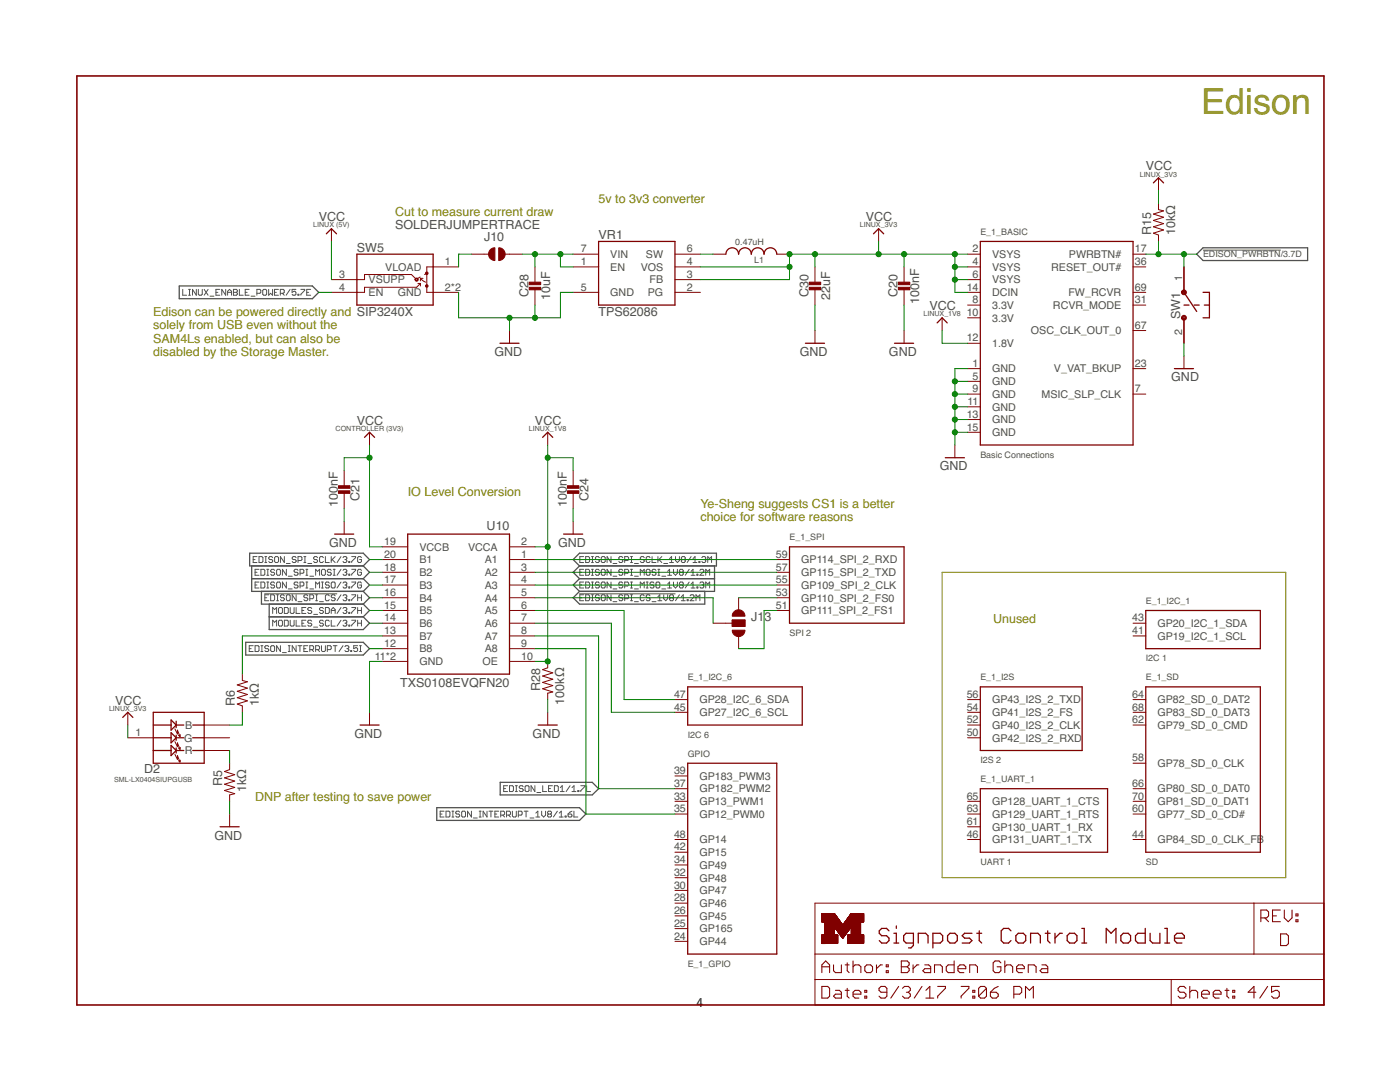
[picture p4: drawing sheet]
<svg xmlns="http://www.w3.org/2000/svg" width="279mm" height="216mm" viewBox="0 0 279 216" stroke-linecap="round" stroke-linejoin="round" font-family="sans-serif">
<path d="M188 114.2h68.6v60.9h-68.6z" fill="none" stroke="#808000" stroke-width=".2"/>
<g fill="none" stroke="#505050" stroke-width=".25">
<path d="M35.8 57.1h26.5l1.3 1.2-1.3 1.3h-26.5zM238.8 50.7l1.3-1.3h20.9v2.6h-20.9zM49.8 110.4h22.7l1.2 1.3-1.2 1.2h-22.7zM50.2 115.5h22.3M50.2 112.9v5.1h22.3M52.2 118v2.5h20.3M72.5 112.9l1.2 1.3-1.2 1.3M72.5 118l1.2 1.3-1.2 1.2M72.5 115.5l1.2 1.2-1.2 1.3M114.4 111.7l1.3-1.3h27.3v2.5h-27.3zM115.7 115.5l-1.3 1.2 1.3 1.3M115.7 115.5h26.9"/>
<path d="M115.7 112.9l-1.3 1.3 1.3 1.3M115.7 118l-1.3 1.3 1.3 1.2h25v-2.5M142.6 112.9v5.1h-26.9M49 128.2h23.5l1.2 1.2-1.2 1.3h-23.5zM53.7 123.1h18.8M53.7 120.5v5.1h18.8l1.2-1.2-1.2-1.3M72.5 120.5l1.2 1.3-1.2 1.3M99.8 156.1h18.4l1.3 1.3-1.3 1.2h-18.4zM87.2 161.2h28.5l1.2 1.2-1.2 1.3h-28.5z"/>
</g>
<g fill="none" stroke="#505050" stroke-width=".2">
<path d="M36.5 57.7v1.2h.7M37.6 58.9h.4M37.6 57.7h.4M37.8 57.7v1.2M39.2 57.7v1.2l-.8-1.2v1.2M39.6 57.7v1l.2 .2h.4l.2-.2v-1M40.7 57.7l.8 1.2M41.5 57.7l-.8 1.2M41.9 59.1h.8M43.1 58.3h.4M43.9 57.7h-.8v1.2h.8M45 57.7v1.2l-.7-1.2v1.2"/>
<path d="M45.4 58.3h.8M45.4 58.9v-.8l.4-.4 .4 .4v.8M46.6 57.7h.6l.2 .2-.2 .4 .2 .4-.2 .2h-.6zM46.6 58.3h.6M47.8 57.7v1.2h.7M48.9 58.3h.4M49.7 57.7h-.8v1.2h.8M50.1 59.1h.8M51.3 58.5h.6l.1-.2v-.4l-.1-.2h-.6v1.2M52.4 57.9l.2-.2h.4l.2 .2v.8l-.2 .2h-.4l-.2-.2zM53.6 57.7v1.2l.4-.4 .4 .4v-1.2M54.8 58.3h.4"/>
<path d="M55.6 57.7h-.8v1.2h.8M55.9 58.5h.6l.2-.2v-.4l-.2-.2h-.6v1.2M56.3 58.5l.4 .4M57.9 57.7l-.8 1.2M59.1 57.7h-.8v.6l.4-.2 .4 .2v.4l-.2 .2h-.4l-.2-.2M59.5 58.7h.1v.2h-.1zM60 57.7h.8v.2l-.8 .8v.2M61.2 58.3h.4M62 57.7h-.8v1.2h.8M240.1 49.9h15.5M50.5 111.7h.4M50.9 116.7h.4"/>
<path d="M50.9 114.2h.4M51.3 111.1h-.8v1.1h.8M51.7 116.1h-.8v1.2h.8M51.7 113.6h-.8v1.2h.8M51.7 111.1h.6l.2 .2v.7l-.2 .2h-.6zM52.1 116.1h.6l.2 .3v.7l-.2 .2h-.6zM52.1 113.6h.6l.2 .2v.8l-.2 .2h-.6zM52.8 118.5h14.4M52.9 111.1h.3M52.9 112.2h.3M52.9 119.3h.3M53 111.1v1.1"/>
<path d="M53.2 116.1h.4M53.2 117.3h.4M53.2 113.6h.4M53.2 114.8h.4M53.4 113.6v1.2M53.4 116.1v1.2M53.6 118.7h-.7v1.2h.7M54 118.7h.6l.2 .2v.8l-.2 .2h-.6zM54.4 111.3l-.2-.2h-.4l-.2 .4 .2 .2h.4l.2 .3-.2 .2h-.4l-.2-.2M54.8 113.8l-.2-.2h-.4l-.2 .2 .2 .4h.4l.2 .2-.2 .4h-.4l-.2-.2M54.8 116.4l-.2-.3h-.4l-.2 .3 .2 .3h.4l.2 .2-.2 .4h-.4l-.2-.2M55 111.1h.4l.2 .2v.7l-.2 .2h-.4l-.2-.2v-.7z"/>
<path d="M55.2 118.7h.4M55.2 119.9h.4M55.4 116.1h.4l.2 .3v.7l-.2 .2h-.4l-.2-.2v-.7zM55.4 113.6h.4l.2 .2v.8l-.2 .2h-.4l-.2-.2v-.8zM55.4 118.7v1.2M56.7 111.1v1.1l-.7-1.1v1.1M56.7 118.9l-.1-.2h-.4l-.2 .2 .2 .4h.4l.1 .2-.1 .4h-.4l-.2-.2M57.1 112.4h.8M57.1 113.6v1.2l-.7-1.2v1.2M57.1 116.1v1.2l-.7-1.2v1.2M57.3 118.7h.4l.2 .2v.8l-.2 .2h-.4l-.2-.2v-.8zM57.5 117.5h.8"/>
<path d="M57.5 115h.8M59.1 111.3l-.2-.2h-.4l-.2 .4 .2 .2h.4l.2 .3-.2 .2h-.4l-.2-.2M59.1 118.7v1.2l-.8-1.2v1.2M59.5 111.8h.6l.2-.1v-.4l-.2-.2h-.6v1.1M59.5 113.8l-.2-.2h-.4l-.2 .2 .2 .4h.4l.2 .2-.2 .4h-.4l-.2-.2M59.5 116.4l-.2-.3h-.4l-.2 .3 .2 .3h.4l.2 .2-.2 .4h-.4l-.2-.2M59.9 116.9h.6l.1-.2v-.3l-.1-.3h-.6v1.2M59.9 114.4h.6l.1-.2v-.4l-.1-.2h-.6v1.2M60.6 111.1h.4M60.6 112.2h.4M60.9 111.1v1.1M61 116.1h.4"/>
<path d="M61 117.3h.4M61 113.6h.4M61 114.8h.4M61.2 113.6v1.2M61.2 116.1v1.2M61.4 112.4h.8M61.4 118.9l-.2-.2h-.3l-.3 .2 .3 .4h.3l.2 .2-.2 .4h-.3l-.3-.2M61.8 117.5h.8M61.8 115h.8M61.8 119.5h.6l.2-.2v-.4l-.2-.2h-.6v1.2M63 118.7h.4M63 119.9h.4"/>
<path d="M63 114.8v-1.2l.4 .4 .4-.4v1.2M63 117.3v-1.2l.4 .4 .4-.4v1.2M63.2 118.7v1.2M63.4 111.3l-.2-.2h-.4l-.2 .2 .2 .4h.4l.2 .1-.2 .4h-.4l-.2-.2M64.2 116.1h.3M64.2 117.3h.3M64.3 113.6h.4l.2 .2v.8l-.2 .2h-.4l-.1-.2v-.8zM64.3 116.1v1.2M64.5 111.3l-.2-.2h-.3l-.2 .2v.7l.2 .2h.3l.2-.2M64.9 111.1v1.1h.8M65.7 116.4l-.2-.3h-.4l-.2 .4 .2 .2h.4l.2 .4-.2 .2h-.4l-.2-.2M65.7 118.9l-.2-.2h-.4l-.2 .2v.8l.2 .2h.4l.2-.2"/>
<path d="M66.1 113.8l-.2-.2h-.4l-.2 .4 .2 .2h.4l.2 .4-.2 .2h-.4l-.2-.2M66.1 111.1v1.1M66.3 116.1h.4l.2 .3v.7l-.2 .2h-.4l-.2-.2v-.7zM66.3 111.7l.6 .5M66.5 113.6h.4M66.5 114.8h.4M66.7 113.6v1.2M66.9 118.9l-.2-.2h-.4l-.2 .4 .2 .2h.4l.2 .4-.2 .2h-.4l-.2-.2M66.9 111.1l-.8 .7M68.1 113.6l-.8 1.2M68.1 118.7l-.8 1.2M68.1 111.1l-.8 1.1"/>
<path d="M68.1 116.1l-.8 1.2M68.5 116.4l.1-.3h.4l.2 .3-.2 .3M68.5 113.8l.1-.2h.4l.2 .2-.2 .4M68.5 111.3l.1-.2h.4l.2 .2-.2 .4M68.5 118.9l.1-.2h.4l.2 .2-.2 .4M68.8 116.7h.2M68.8 114.2h.2M68.8 111.7h.2M68.8 119.3h.2M69 116.7l.2 .2-.2 .4h-.4l-.1-.2M69 114.2l.2 .2-.2 .4h-.4l-.1-.2M69 111.7l.2 .1-.2 .4h-.4l-.1-.2"/>
<path d="M69 119.3l.2 .2-.2 .4h-.4l-.1-.2M69.6 117.1h.2v.2h-.2zM69.6 114.6h.2v.2h-.2zM69.6 112h.2v.2h-.2zM69.6 119.7h.2v.2h-.2zM70.2 116.1h.8v.3l-.8 .7v.2M70.2 113.6h.8v.2l-.8 .8v.2M70.2 111.1h.8v.2l-.8 .7v.2M70.2 118.7h.8v.2l-.8 .8v.2M71.4 119.3h.7M71.4 118.7v1.2M72.1 116.4l-.2-.3h-.3l-.2 .3v.7l.2 .2h.3l.2-.2v-.4h-.3"/>
<path d="M72.1 113.8l-.2-.2h-.3l-.2 .2v.8l.2 .2h.3l.2-.2v-.4h-.3M72.1 111.3l-.2-.2h-.3l-.2 .2v.7l.2 .2h.3l.2-.2v-.3h-.3M72.1 118.7v1.2M115.7 118.5h19M115.7 116.7h.4M115.7 114.2h.4M115.7 111.7h.4M115.7 119.3h.4M116.5 116.1h-.8v1.2h.8M116.5 111.1h-.8v1.1h.8M116.5 113.6h-.8v1.2h.8M116.5 118.7h-.8v1.2h.8"/>
<path d="M116.9 116.1h.6l.2 .3v.7l-.2 .2h-.6zM116.9 111.1h.6l.2 .2v.7l-.2 .2h-.6zM116.9 113.6h.6l.2 .2v.8l-.2 .2h-.6zM116.9 118.7h.6l.2 .2v.8l-.2 .2h-.6zM118 116.1h.4M118 117.3h.4M118 113.6h.4M118 114.8h.4M118 111.1h.4M118 112.2h.4M118 118.7h.4M118 119.9h.4"/>
<path d="M118.2 111.1v1.1M118.2 113.6v1.2M118.2 116.1v1.2M118.2 118.7v1.2M119.6 118.9l-.2-.2h-.4l-.2 .4 .2 .2h.4l.2 .4-.2 .2h-.4l-.2-.2M119.6 116.4l-.2-.3h-.4l-.2 .4 .2 .2h.4l.2 .4-.2 .2h-.4l-.2-.2M119.6 111.3l-.2-.2h-.4l-.2 .4 .2 .2h.4l.2 .3-.2 .2h-.4l-.2-.2M119.6 113.8l-.2-.2h-.4l-.2 .4 .2 .2h.4l.2 .4-.2 .2h-.4l-.2-.2M120.2 116.1h.4l.2 .3v.7l-.2 .2h-.4l-.2-.2v-.7zM120.2 111.1h.4l.2 .2v.7l-.2 .2h-.4l-.2-.2v-.7zM120.2 113.6h.4l.2 .2v.8l-.2 .2h-.4l-.2-.2v-.8zM120.2 118.7h.4l.2 .2v.8l-.2 .2h-.4l-.2-.2v-.8z"/>
<path d="M121.9 111.1v1.1l-.7-1.1v1.1M121.9 113.6v1.2l-.7-1.2v1.2M121.9 116.1v1.2l-.7-1.2v1.2M121.9 118.7v1.2l-.7-1.2v1.2M122.3 117.5h.8M122.3 115h.8M122.3 112.4h.8M124.3 116.4l-.2-.3h-.4l-.2 .4 .2 .2h.4l.2 .4-.2 .2h-.4l-.2-.2M124.3 111.3l-.2-.2h-.4l-.2 .4 .2 .2h.4l.2 .3-.2 .2h-.4l-.2-.2M124.3 113.8l-.2-.2h-.4l-.2 .4 .2 .2h.4l.2 .4-.2 .2h-.4l-.2-.2M124.3 118.9l-.2-.2h-.4l-.2 .4 .2 .2h.4l.2 .4-.2 .2h-.4l-.2-.2M124.7 116.9h.6l.2-.2v-.3l-.2-.3h-.6v1.2"/>
<path d="M124.7 111.8h.6l.2-.1v-.4l-.2-.2h-.6v1.1M124.7 114.4h.6l.2-.2v-.4l-.2-.2h-.6v1.2M124.7 119.5h.6l.2-.2v-.4l-.2-.2h-.6v1.2M125.8 116.1h.4M125.8 117.3h.4M125.8 113.6h.4M125.8 114.8h.4M125.8 111.1h.4M125.8 112.2h.4M125.8 118.7h.4M125.8 119.9h.4M126 111.1v1.1"/>
<path d="M126 113.6v1.2M126 116.1v1.2M126 118.7v1.2M126.6 117.5h.8M126.6 115h.8M126.6 112.4h.8M127.8 114.8v-1.2l.4 .4 .4-.4v1.2M127.8 117.3v-1.2l.4 .4 .4-.4v1.2M128.6 111.3l-.2-.2h-.4l-.2 .2 .2 .4h.4l.2 .1-.2 .4h-.4l-.2-.2M128.6 118.9l-.2-.2h-.4l-.2 .2v.8l.2 .2h.4l.2-.2M129 116.1h.3M129 117.3h.3"/>
<path d="M129.2 116.1v1.2M129.2 113.6h.3l.2 .2v.8l-.2 .2h-.3l-.2-.2v-.8zM129.7 118.9l-.2-.2h-.3l-.2 .4 .2 .2h.3l.2 .4-.2 .2h-.3l-.2-.2M129.7 111.3l-.2-.2h-.3l-.2 .2v.7l.2 .2h.3l.2-.2M130.1 111.1v1.1h.8M130.5 116.4l-.2-.3h-.4l-.2 .3 .2 .3h.4l.2 .2-.2 .4h-.4l-.2-.2M130.9 113.8l-.2-.2h-.4l-.2 .4 .2 .2h.4l.2 .4-.2 .2h-.4l-.2-.2M131.1 116.1h.4l.2 .3v.7l-.2 .2h-.4l-.2-.2v-.7zM131.3 119.1l.4-.4v1.2M131.3 113.6h.4M131.3 114.8h.4M131.3 111.1v1.1"/>
<path d="M131.3 119.9h.8M131.5 113.6v1.2M131.5 111.7l.6 .5M132.1 117.5h.8M132.1 115h.8M132.1 111.1l-.8 .7M132.5 112.4h.7M132.5 118.7v.8l.4 .4 .3-.4v-.8M133.2 117.3h.8M133.2 116.5l.4-.4v1.2M133.2 114l.4-.4v1.2M133.2 114.8h.8"/>
<path d="M133.6 112.2h.8M133.6 111.5l.4-.4v1.1M133.8 119.3l-.2-.2 .2-.4h.4l.2 .2-.2 .4M133.8 119.3l-.2 .2 .2 .4h.4l.2-.2-.2-.4M133.8 119.3h.4M134.4 113.6v.8l.4 .4 .4-.4v-.8M134.4 116.1v.8l.4 .4 .4-.4v-.8M134.8 111.1v.7l.4 .4 .4-.4v-.7M135.6 118.7l-.8 1.2M135.8 116.7l-.2-.2 .2-.4h.4l.2 .3-.2 .3M135.8 116.7l-.2 .2 .2 .4h.4l.2-.2-.2-.4M135.8 116.7h.4"/>
<path d="M135.8 114.2l-.2-.2 .2-.4h.4l.2 .2-.2 .4M135.8 114.2l-.2 .2 .2 .4h.4l.2-.2-.2-.4M135.8 114.2h.4M136 119.1l.4-.4v1.2M136 119.9h.8M136.2 111.7l-.2-.2 .2-.4h.4l.2 .2-.2 .4M136.2 111.7l-.2 .1 .2 .4h.4l.2-.2-.2-.3M136.2 111.7h.4M137.1 119.7h.2v.2h-.2zM137.5 116.1l-.7 1.2M137.5 113.6l-.7 1.2M137.7 118.9l.2-.2h.4l.2 .2v.2l-.8 .8h.8"/>
<path d="M137.9 117.3h.8M137.9 114l.4-.4v1.2M137.9 116.5l.4-.4v1.2M137.9 114.8h.8M137.9 111.1l-.8 1.1M138.3 112.2h.8M138.3 111.5l.4-.4v1.1M138.9 119.9v-1.2l.4 .4 .4-.4v1.2M139.1 117.1h.2v.2h-.2zM139.1 114.6h.2v.2h-.2zM139.5 112h.2v.2h-.2zM139.7 116.4l.2-.3h.4l.2 .3-.2 .3"/>
<path d="M139.7 113.8l.2-.2h.4l.2 .2v.2l-.8 .8h.8M140.1 116.7h.2M140.1 111.3l.2-.2h.4l.1 .2-.1 .4M140.3 116.7l.2 .2-.2 .4h-.4l-.2-.2M140.5 111.7h.2M140.7 111.7l.1 .1-.1 .4h-.4l-.2-.2M140.8 114.8v-1.2l.4 .4 .4-.4v1.2M140.8 117.3v-1.2l.4 .4 .4-.4v1.2M141.2 112.2v-1.1l.4 .4 .4-.4v1.1M49.7 129.4h.4M50.5 128.8h-.8v1.2h.8M50.9 128.8h.6l.2 .2v.8l-.2 .2h-.6z"/>
<path d="M52.1 128.8h.4M52.1 130h.4M52.3 128.8v1.2M53.6 129l-.2-.2h-.4l-.1 .4 .1 .2h.4l.2 .4-.2 .2h-.4l-.1-.2M54 129l.2-.2h.4l.2 .2v.8l-.2 .2h-.4l-.2-.2zM54.4 122.4v-1.2l.4 .4 .4-.4v1.2M54.4 124.9v-1.1l.4 .4 .4-.4v1.1M55.6 121.4l.2-.2h.4l.2 .2v.8l-.2 .2h-.4l-.2-.2zM55.6 124l.2-.2h.4l.2 .2v.7l-.2 .2h-.4l-.2-.2zM56 128.8v1.2l-.8-1.2v1.2M56.4 130.2h.7M56.7 121.2h.6l.2 .2v.8l-.2 .2h-.6z"/>
<path d="M56.7 123.8h.6l.2 .2v.7l-.2 .2h-.6zM57.5 128.8h.4M57.5 130h.4M57.7 128.8v1.2M57.9 121.2v1l.2 .2h.4l.2-.2v-1M57.9 123.8v.9l.2 .2h.4l.2-.2v-.9M59.1 121.2v1.2h.8M59.1 123.8v1.1h.8M59.1 128.8v1.2l-.8-1.2v1.2M59.5 120.1h.8M59.5 128.8h.8M59.9 128.8v1.2"/>
<path d="M60.3 121.8h.3M60.3 124.4h.3M60.6 129.4h.4M61 121.2h-.7v1.2h.7M61 123.8h-.7v1.1h.7M61.4 128.8h-.8v1.2h.8M61.8 129.6h.6l.2-.2v-.4l-.2-.2h-.6v1.2M62.2 121.4l-.2-.2h-.4l-.2 .2 .2 .4h.4l.2 .2-.2 .4h-.4l-.2-.2M62.2 124l-.2-.2h-.4l-.2 .2 .2 .4h.4l.2 .1-.2 .4h-.4l-.2-.2M62.2 129.6l.4 .4M62.6 122.6h.8M62.6 125.1h.8"/>
<path d="M63 129.6h.6l.2-.2v-.4l-.2-.2h-.6v1.2M63.4 129.6l.4 .4M63.8 120.1h.7M64.2 128.8v1l.1 .2h.4l.2-.2v-1M64.5 121.4l-.2-.2h-.3l-.2 .2 .2 .4h.3l.2 .2-.2 .4h-.3l-.2-.2M64.5 124l-.2-.2h-.3l-.2 .2 .2 .4h.3l.2 .1-.2 .4h-.3l-.2-.2M64.9 121.2h.6l.2 .2v.8l-.2 .2h-.6zM65.3 129.6h.6l.2-.2v-.4l-.2-.2h-.6v1.2M65.7 124l-.2-.2h-.4l-.2 .2v.7l.2 .2h.4l.2-.2M66.1 122.4v-.8l.4-.4 .4 .4v.8M66.1 123.8v1.1h.8M66.1 121.8h.8"/>
<path d="M66.5 128.8h.8M66.9 128.8v1.2M68.1 121.2l-.8 1.2M68.1 123.8l-.8 1.1M68.5 121.4l.1-.2h.4l.2 .2-.2 .4M68.5 124l.1-.2h.4l.2 .2-.2 .4M68.5 128.8l-.8 1.2M68.8 129l.2-.2h.4l.2 .2-.2 .4M68.8 121.8h.2M68.8 124.4h.2M69 121.8l.2 .2-.2 .4h-.4l-.1-.2M69 124.4l.2 .1-.2 .4h-.4l-.1-.2"/>
<path d="M69.2 129.4h.2M69.4 129.4l.2 .2-.2 .4h-.4l-.2-.2M69.6 122.2h.2v.2h-.2zM69.6 124.7h.2v.2h-.2zM70 129.8h.2v.2h-.2zM70.2 121.2h.8v.2l-.8 .8v.2M70.2 123.8h.8v.2l-.8 .7v.2M71.4 121.2v1.2M71.4 123.8v1.1M71.4 128.8h-.8v.6l.4-.2 .4 .2v.4l-.2 .2h-.4l-.2-.2M71.4 121.8h.7M71.4 124.4h.7"/>
<path d="M71.8 128.8h.3M71.8 130h.3M71.9 128.8v1.2M72.1 121.2v1.2M72.1 123.8v1.1M122.3 120.1h.8M126.6 120.1h.8M130.1 120.1h.8M100.5 157.4h.4M101.3 156.8h-.8v1.1h.8M101.7 156.8h.6l.2 .2v.8l-.2 .1h-.6zM102.8 156.8h.5"/>
<path d="M102.8 157.9h.5M103 156.8v1.1M104.4 157l-.2-.2h-.4l-.2 .2 .2 .4h.4l.2 .2-.2 .3h-.4l-.2-.1M105 156.8h.4l.2 .2v.8l-.2 .1h-.4l-.2-.1v-.8zM106.7 156.8v1.1l-.7-1.1v1.1M107.1 158.1h.8M108.3 156.8v1.1h.8M109.5 157.4h.4M110.3 156.8h-.8v1.1h.8M110.6 156.8h.6l.2 .2v.8l-.2 .1h-.6zM111.8 157.9h.8M111.8 157.2l.4-.4v1.1"/>
<path d="M113.8 156.8l-.8 1.1M114.2 157.9h.7M114.2 157.2l.4-.4v1.1M115.3 157.8h.2v.1h-.2zM115.9 156.8h.8v.2l-.8 .8v.1M117.1 156.8v1.1h.8M87.8 162.4h.4M88.6 161.9h-.8v1.1h.8M89 161.9h.6l.2 .2v.7l-.2 .2h-.6zM90.2 161.9h.4M90.2 163h.4M90.4 161.9v1.1"/>
<path d="M91.7 162.1l-.2-.2h-.3l-.2 .2 .2 .3h.3l.2 .2-.2 .4h-.3l-.2-.2M92.3 161.9h.4l.2 .2v.7l-.2 .2h-.4l-.2-.2v-.7zM94.1 161.9v1.1l-.8-1.1v1.1M94.5 163.2h.7M95.6 161.9h.4M95.6 163h.4M95.8 161.9v1.1M97.2 161.9v1.1l-.8-1.1v1.1M97.6 161.9h.8M98 161.9v1.1M98.8 162.4h.3M99.5 161.9h-.7v1.1h.7"/>
<path d="M99.9 162.6h.6l.2-.2v-.3l-.2-.2h-.6v1.1M100.3 162.6l.4 .4M101.1 162.6h.6l.2-.2v-.3l-.2-.2h-.6v1.1M101.5 162.6l.4 .4M102.3 161.9v.9l.2 .2h.3l.2-.2v-.9M103.4 162.6h.6l.2-.2v-.3l-.2-.2h-.6v1.1M104.6 161.9h.8M105 161.9v1.1M105.8 163.2h.8M106.9 163h.8M106.9 162.2l.4-.3v1.1M108.1 161.9v.7l.4 .4 .4-.4v-.7"/>
<path d="M109.5 162.4l-.2 .2 .2 .4h.4l.2-.2-.2-.4M109.5 162.4l-.2-.2 .2-.3h.4l.2 .2-.2 .3M109.5 162.4h.4M111.2 161.9l-.8 1.1M111.6 163h.8M111.6 162.2l.4-.3v1.1M112.8 162.8h.2v.2h-.2zM113.4 162.4h.6l.2 .4-.2 .2h-.4l-.2-.2zM114.2 161.9l-.8 .5M114.5 161.9v1.1h.8"/>
</g>
<path d="M15.3 15.2h248.9v185.3h-248.9z" fill="none" stroke="#800000" stroke-width=".32"/>
<g fill="none" stroke="#800000" stroke-width=".2">
<path d="M231.2 35.5v2.5M66.1 45.6v2.6M82.9 55.5l-.8-.7h-9.4v1h-6.6M83.4 56.6h.5M83.9 55.3l-.5 .2M83.9 55.5l1 .8M83.9 56.6l-.8 .7h-10.4v1h-6.6M83.9 55.5v.5M83.9 56.6v.5M83.9 55.5h.5M85.2 57.3v1h6.3M85.2 54.5l-.5 .3"/>
<path d="M91.5 53.3h-6.3v3.5M94.1 50.7h3.4M100.8 50.7h3.4M106.8 53.3v3M106.8 57.6v3.3M114.4 50.7h5.1M114.4 53.3h5.1M114.4 58.3h5.1M134.7 50.7h5.1M134.7 53.3h5.1M134.7 55.8h5.1M134.7 58.3h5.1"/>
<path d="M142.3 50.7h2.6M155 50.7h2.6M162.6 53.3v3M162.6 57.6v3.3M175.3 45.6v2.6M180.4 53.3v3M180.4 57.6v3.3M193.1 50.7h2.5M193.1 53.3h2.5M193.1 55.8h2.5M193.1 58.3h2.5M226.1 50.7h2.6"/>
<path d="M226.1 53.3h2.6M226.1 58.3h2.6M231.2 40.6v1.2l1 .3-2 .6 2 .6-2 .7 2 .6-2 .7 2 .6-2 .6 1 .4v1.3M236.3 53.3v5M101.7 66v2.5M162.6 66v2.5M180.4 66v2.5M188 63.4v2.6M193.1 60.9h2.5M193.1 68.5h2.5M193.1 73.6h2.5M193.1 63.4h2.5"/>
<path d="M193.1 76.1h2.5M193.1 78.6h2.5M226.1 60.9h2.6M226.1 73.6h2.6M226.1 78.6h2.6M226.1 66h2.6M236.3 63.4v5.1M236.3 71v2.6M68.7 93.9v3.3M68.7 98.4v3.1M73.7 86.3v2.5M109.3 86.3v2.5"/>
<path d="M114.4 93.9v3.3M114.4 98.4v3.1M190.6 88.8v2.5M193.1 81.2h2.5M193.1 83.7h2.5M193.1 86.3h2.5M68.7 104v2.6M76.3 119.3h5.1M76.3 116.7h5.1M76.3 114.2h5.1M76.3 111.7h5.1M76.3 109.1h5.1"/>
<path d="M101.7 119.3h5.1M101.7 116.7h5.1M101.7 114.2h5.1M101.7 111.7h5.1M101.7 109.1h5.1M114.4 104v2.6M147.4 119.3v2.5M155 119.3h2.6M155 116.7h2.6M155 114.2h2.6M155 111.7h2.6M48.4 134.5v1.3l1 .2-2.1 .7 2.1 .6-2.1 .6 2.1 .7-2.1 .6 2.1 .6-2.1 .7 1.1 .4v1.2"/>
<path d="M76.3 126.9h5.1M76.3 124.4h5.1M76.3 121.8h5.1M76.3 132h5.1M76.3 129.4h5.1M101.7 126.9h5.1M101.7 124.4h5.1M101.7 121.8h5.1M101.7 132h5.1M101.7 129.4h5.1M109.3 132v1.2l-1 .4 2 .7-2 .6 2 .6-2 .7 2 .6-2 .6 2 .7-1 .2v1.3M134.7 139.6h2.5"/>
<path d="M142.3 124.4h3.8M146.1 123.7h2.6v1.3h-2.6zM147.4 126.9v2.5M155 121.8h2.6M193.1 139.6h2.5M226.1 139.6h2.6M226.1 126.9h2.6M226.1 124.4h2.6M25.5 147.2h5.1M25.5 142.1v2.6M34.9 145.4l.5 1.1v-.8l.5 1.3M34.9 148l.5 1v-.8l.5 1.3"/>
<path d="M34.9 150.5l.5 1v-.7l.5 1.2M35.6 146.7l.3 .3M35.6 149.2l.3 .3M35.6 151.8l.3 .2M36 146.6l-.1 .4M36 149.1l-.1 .4M36 151.7l-.1 .3M40.7 147.2h5.1M40.7 144.7h5.1M40.7 149.8h5.1M45.8 152.3v1.3l-1 .3 2 .7-2 .6 2 .7-2 .6 2 .6-2 .6 2 .7-1 .2v1.3M73.7 142.1v2.6"/>
<path d="M109.3 142.1v2.6M134.7 159.9h2.5M134.7 157.4h2.5M134.7 154.8h2.5M134.7 142.1h2.5M193.1 159.9h2.5M193.1 142.1h2.5M193.1 147.2h2.5M193.1 144.7h2.5M226.1 159.9h2.6M226.1 157.4h2.6M226.1 142.1h2.6"/>
<path d="M226.1 144.7h2.6M226.1 152.3h2.6M45.8 162.4v2.6M134.7 177.7h2.5M134.7 175.1h2.5M134.7 172.6h2.5M134.7 170.1h2.5M134.7 167.5h2.5M134.7 162.4h2.5M193.1 167.5h2.5M193.1 162.4h2.5M193.1 165h2.5"/>
<path d="M226.1 167.5h2.6M226.1 162.4h2.6M134.7 180.2h2.5M134.7 187.8h2.5M134.7 185.3h2.5M134.7 182.8h2.5M162.6 180.2h101.6v20.3h-101.6zM162.6 195.5h101.6M162.6 190.4h101.6M164 188.2h3.2M164 188.1h3.2M164 188h3.2"/>
<path d="M164 187.9h3.2M164 187.8h3.2M164 187.7h3.2M164 187.6h3.2M164 187.5h3.2M164 187.4h3.2M164 187.3h3.2M164 187.2h3.2M164 187.1h3.2M164 187h3.2M164 186.9h3.2M164 186.8h3.2"/>
<path d="M164 186.7h3.2M164 186.6h3.2M164 183.9l3.7 .1M164 183.9h3.7M164 183.8l3.7 .1M164 183.8h3.6M164 183.7l3.6 .1M164 183.7h3.6M164 183.6l3.5 .1M164 183.6h3.5M164 183.5l3.4 .1M164 183.5h3.4"/>
<path d="M164 183.4h3.3M164 183.3h3.3M164 183.2l3.2 .1M164 183.2h3.2M164 183.1l3.2 .1M164 183.1h3.1M164 183l3.1 .1M164 183h3.1M164 182.9l3 .1M164 182.9h3M164 182.8l3 .1M164 182.8h2.9"/>
<path d="M164 182.7h2.9M164 182.6l2.8 .1M164 182.6h2.8M164 182.5l2.7 .1M164 182.5h2.7M164 182.4l2.7 .1M164 182.4h2.6M164 182.3h2.5M164 188.3h.7M164.6 186.5h1.9M164.6 186.4h1.9M164.6 184h3.2"/>
<path d="M164.7 186.3h1.8M164.7 186.2h1.8M164.7 186.1h1.8M164.7 186h1.8M164.7 185.9h1.8M164.7 185.8h1.8M164.7 185.7h1.8M164.7 185.6h1.8M164.7 185.5h1.8M164.7 185.4h1.8M164.7 185.3h1.8M164.7 185.2h1.8"/>
<path d="M164.7 185.1h1.8M164.7 185h1.8M164.7 184.9h7M164.7 184.8h7M164.7 184.7h7M164.7 184.6h7M164.7 184.5l7 .1M164.7 184.5h3.4M164.7 184.4l3.4 .1M164.7 184.4h3.4M164.7 184.3h3.3M164.7 184.2l3.3 .1"/>
<path d="M164.7 184.2h3.2M164.7 184.1l3.2 .1M164.7 184.1h3.2M164.7 184l3.1 .1M166.5 185.1h-1.8M166.6 185h3.2M166.7 185.1h3M166.7 185.2h3M166.8 185.3h2.8M166.8 185.4h2.7M166.9 185.4h2.6M166.9 185.5h2.6"/>
<path d="M167 185.6h2.4M167.1 185.7h2.2M167.1 185.8h2.1M167.2 185.8h2M167.2 186.6l-3.2 .1M167.2 185.9h2M167.2 185.9h1.9M167.3 186h1.8M167.3 186.1h1.7M167.4 186.1h1.6M167.4 186.2h1.6M167.5 186.2h1.4"/>
<path d="M167.5 186.3h1.4M167.5 186.3h1.3M167.6 186.4h1.2M167.7 186.6h1M167.8 186.7h.8M167.9 186.8h.6M167.9 186.9h.6M168 186.9h.4M168 187h.4M168.1 187.1h.2M168.1 187.2h.1M168.3 184.5h3.4"/>
<path d="M168.3 187.1h-.2M168.3 184.4h3.4M168.3 187h-.3M168.4 184.4h3.3M168.4 184.3h3.3M168.5 184.2h3.2M168.5 184.1h3.2M168.6 184.1h3.1M168.6 186.6h-.9M168.7 184h3.7M168.7 183.9h3.7M168.7 186.5l-1 .1"/>
<path d="M168.7 186.5h-1.1M168.8 183.8h3.6M168.8 183.7h3.6M168.9 183.7h3.5M168.9 183.6h3.5M169 183.5h3.4M169 183.4h3.4M169.1 183.4h3.3M169.1 183.3h3.3M169.2 183.3h3.2M169.2 183.2h3.2M169.2 188.2h3.2"/>
<path d="M169.2 188.1h3.2M169.2 188h3.2M169.2 187.9h3.2M169.2 187.8h3.2M169.2 187.7h3.2M169.2 187.6h3.2M169.2 187.5h3.2M169.2 187.4h3.2M169.2 187.3h3.2M169.2 187.2h3.2M169.2 187.1h3.2M169.2 187h3.2"/>
<path d="M169.2 186.9h3.2M169.2 186.8h3.2M169.2 186.7h3.2M169.2 186.6h3.2M169.3 183.1h3.1M169.3 185.7l-2.2 .1M169.3 183h3.1M169.4 183h3M169.4 182.9h3M169.4 185.5l-2.4 .1M169.5 182.8h2.9M169.5 182.7h2.9"/>
<path d="M169.6 182.7h2.8M169.6 182.6h2.8M169.7 182.5h2.7M169.8 185.1h-3.2M169.8 182.4h2.6M169.8 185v.1M169.8 185h-3.2M169.8 182.3h2.6M169.9 186.5v.1M169.9 186.5h1.8M169.9 186.4h1.8M169.9 186.3h1.8"/>
<path d="M169.9 186.2h1.8M169.9 186.1h1.8M169.9 186h1.8M169.9 185.9h1.8M169.9 185.8h1.8M169.9 185.7h1.8M169.9 185.6h1.8M169.9 185.5h1.8M169.9 185.4h1.8M169.9 185.3h1.8M169.9 185.2h1.8M169.9 185.1h1.8"/>
<path d="M169.9 185h1.8M171.8 184h-3.2M233.7 195.5v5M250.3 180.2v10.2"/>
</g>
<g fill="none" stroke="#800000" stroke-width=".21">
<path d="M164 194.1v-1.6l.8-.8 .8 .8v1.6M164 196.8h1.2l.4 .4v1.6l-.4 .4h-1.2zM164 192.9h1.6M166.3 192.5v1.2l.4 .4h1.2v-1.6M166.7 197.6h.8l.4 .4v1.2h-1.2l-.4-.4 .4-.4h1.2M168.7 197.6h.8M168.7 192.5h.8M169.1 192.1v1.6l.4 .4M169.1 197.2v1.6l.4 .4M170.2 198.4h1.6v-.4l-.4-.4h-.8l-.4 .4v.8l.4 .4h.8M170.2 191.7v2.4M170.2 192.9l.4-.4h.8l.4 .4v1.2"/>
<path d="M172.6 198.8h.4v.4h-.4zM172.6 197.6h.4v.4h-.4zM173 192.5h.8l.3 .4v.8l-.3 .4h-.8l-.4-.4v-.8zM174.9 192.5v1.6M176.1 192.5h-.4l-.8 .8M176.9 192.5h.4v.4h-.4zM176.9 193.7h.4v.4h-.4zM177 198h-1.2l-.4-.4v-.4l.4-.4h.8l.4 .4v1.6l-.4 .4h-.8l-.4-.4M179.3 196.8l-1.5 2.4M179.9 192.9h1.2M179.9 191.7h1.2l.3 .4v.4l-.3 .4 .3 .4v.4l-.3 .4h-1.2zM180.1 197.2l.4-.4h.8l.4 .4v.4l-.4 .4"/>
<path d="M180.9 198h.4M181.3 198l.4 .4v.4l-.4 .4h-.8l-.4-.4M182.2 192.5v1.6M183.4 192.5h-.4l-.8 .8M184 196.8l-1.5 2.4M184.6 192.5h.7l.4 .4v1.2h-1.1l-.4-.4 .4-.4h1.1M184.8 199.2h1.6M184.8 197.6l.8-.8v2.4M186.5 194.1v-1.6h1.2l.4 .4v1.2M187.1 196.8h1.6v.4l-1.6 1.6v.4M190.4 191.7v2.4h-1.2l-.4-.4v-.8l.4-.4h1.2M191.2 193.3h1.5v-.4l-.3-.4h-.8l-.4 .4v.8l.4 .4h.8"/>
<path d="M191.8 196.8h1.6v.4l-1.6 1.6v.4M193.5 194.1v-1.6h1.2l.4 .4v1.2M194.1 198.8h.4v.4h-.4zM194.1 197.6h.4v.4h-.4zM196.9 197.2v1.6l-.4 .4h-.8l-.4-.4M196.9 197.2l-.4-.4h-.8l-.4 .4v1.6M196.9 197.2l-1.6 1.6M197.7 198h1.1l.4 .4v.4l-.4 .4h-.8l-.3-.4zM199.2 196.8l-.8 .4-.7 .8M199.7 192.1l-.3-.4h-.8l-.4 .4v1.6l.4 .4h.8l.3-.4v-.8h-.7M200.5 192.9l.4-.4h.8l.4 .4v1.2M200.5 191.7v2.4"/>
<path d="M202.3 198.4h1.2l.4-.4v-.8l-.4-.4h-1.2v2.4M202.9 193.3h1.5v-.4l-.4-.4h-.7l-.4 .4v.8l.4 .4h.7M204.7 199.2v-2.4l.7 .8 .8-.8v2.4M205.2 194.1v-1.6h1.2l.4 .4v1.2M207.9 192.5h.8l.4 .4v1.2h-1.2l-.3-.4 .3-.4h1.2M236.7 197.2l-.4-.4h-.8l-.4 .4v.4l.4 .4h.8l.4 .4v.4l-.4 .4h-.8l-.4-.4M237.4 198l.4-.4h.8l.4 .4v1.2M237.4 196.8v2.4M239.8 198.4h1.5v-.4l-.3-.4h-.8l-.4 .4v.8l.4 .4h.8M242.1 198.4h1.6v-.4l-.4-.4h-.8l-.4 .4v.8l.4 .4h.8M244.5 197.6h.8M244.9 197.2v1.6l.4 .4"/>
<path d="M246 198.8h.4v.4h-.4zM246 197.6h.4v.4h-.4zM250.6 198h-1.5l1.2-1.2v2.4M251.6 183.2h1.2l.4-.4v-.8l-.4-.4h-1.2v2.3M252.4 183.2l.8 .7M253 196.8l-1.6 2.4M254 182.8h.7M255.3 196.8h-1.5v1.2l.8-.4h.3l.4 .4v.8l-.4 .4h-.8l-.3-.4M255.5 181.6h-1.5v2.3h1.5M255.6 186.4h1.1l.4 .3v1.6l-.4 .4h-1.1zM256.3 181.6v1.6l.8 .7 .8-.7v-1.6M258.6 183.5h.4v.4h-.4z"/>
<path d="M258.6 182.4h.4v.4h-.4z"/>
</g>
<g fill="none" stroke="#800000" stroke-width=".25">
<path d="M230.2 36.5l1-1 1 1M65.1 46.7l1-1.1 1.1 1.1M71.2 50.7h15.2v10.2h-15.2zM119.5 48.2h15.2v12.7h-15.2zM144.9 50.7a1.27 1.27 0 0 1 1.2-1.3 1.27 1.27 0 0 1 1.3 1.3 1.27 1.27 0 0 1 1.3-1.3 1.27 1.27 0 0 1 1.2 1.3 1.27 1.27 0 0 1 1.3-1.3 1.27 1.27 0 0 1 1.3 1.3 1.27 1.27 0 0 1 1.3-1.3 1.27 1.27 0 0 1 1.2 1.3M174.3 46.7l1-1.1 1.1 1.1M195.6 48.2h30.5v40.6h-30.5zM236.3 53.3v5l2.5 3.8M240.1 58.3h1.3v5.1h-1.3M99.8 68.5h3.8M160.7 68.5h3.8M178.5 68.5h3.8"/>
<path d="M187 64.4l1-1 1 1M234.4 73.6h3.8M236.3 60.9h1M236.3 63.4v5.1M238.3 60.9h1M240.3 60.9h1.1M72.7 87.3l1-1 1.1 1M108.3 87.3l1-1 1 1M188.7 91.3h3.8M66.8 106.6h3.8M81.4 106.6h20.3v27.9h-20.3zM112.5 106.6h3.8"/>
<path d="M157.6 109.1h22.8v15.3h-22.8zM137.2 137.1h22.9v7.6h-22.9zM195.6 137.1h20.4v12.7h-20.4zM228.7 137.1h22.8v33h-22.8zM228.7 121.8h22.8v7.6h-22.8zM24.5 143.2l1-1.1 1 1.1M30.6 142.1h10.1v10.2h-10.1zM30.6 144.7h3.5M30.6 149.8h3.5M30.6 147.2h3.5M34.1 143.7l1.1 1-1.1 1zM34.1 146.2l1.1 1-1.1 1z"/>
<path d="M34.1 148.7l1.1 1.1-1.1 1zM35.2 144.7h1.5M35.2 149.8h1.5M35.2 143.9v1.3M35.2 146.7v1M35.2 149.2v1.1M35.4 147.2h1.3M38.5 144.7h2.2M38.5 149.8h2.2M38.5 147.2h2.2M71.9 144.7h3.7M107.4 144.7h3.8"/>
<path d="M137.2 152.3h17.8v38.1h-17.8zM195.6 157.4h25.4v12.7h-25.4zM43.9 165h3.8M177.4 185.7l-.5-.4h-.9l-.5 .4v.5l.5 .5h.9l.5 .5v.5l-.5 .5h-.9l-.5-.5M178.4 188.2h1M178.4 186.2h.5v2M178.9 184.8v.5M182.3 188.2h-1.5l-.5-.5v-1l.5-.5h1.5v2.5l-.5 .4h-.5M183.3 188.2v-2h1.4l.5 .5v1.5M186.2 188.2h1.4l.5-.5v-1l-.5-.5h-1.4v2.9M189.1 186.7l.5-.5h1l.5 .5v1l-.5 .5h-1l-.5-.5zM194 186.2h-1.5l-.5 .5 .5 .5h1l.5 .5-.5 .5h-1.5"/>
<path d="M194.9 186.2h1M195.4 185.7v2l.5 .5M201.8 185.7l-.5-.4h-1l-.5 .4v2l.5 .5h1l.5-.5M202.7 186.7l.5-.5h1l.5 .5v1l-.5 .5h-1l-.5-.5zM205.7 188.2v-2h1.4l.5 .5v1.5M208.6 186.2h1M209.1 185.7v2l.5 .5M210.5 186.2v2M212 186.2h-.5l-1 1M213 186.7l.5-.5h.9l.5 .5v1l-.5 .5h-.9l-.5-.5zM215.9 185.3h.5v2.9M215.9 188.2h1"/>
<path d="M220.8 188.2v-2.9l.9 .9 1-.9v2.9M223.7 186.7l.5-.5h.9l.5 .5v1l-.5 .5h-.9l-.5-.5zM228.6 185.3v2.9h-1.5l-.5-.5v-1l.5-.5h1.5M229.5 186.2v1.5l.5 .5h1.5v-2M232.5 185.3h.4v2.9M232.5 188.2h.9M234.4 187.2h2v-.5l-.5-.5h-1l-.5 .5v1l.5 .5h1"/>
</g>
<g fill="#800000" stroke="#800000" stroke-width=".2">
<path d="M82.9 55.6a.32 .32 0 0 1 .5 0 .32 .32 0 0 1-.1 .5 .32 .32 0 0 1-.5-.3l.3-.2a.18 .18 0 0 1 .2 .1 .18 .18 0 0 1-.1 .2 .18 .18 0 0 1-.2 0l-.2-.1z" fill-rule="evenodd"/>
<path d="M146.1 125.8h2.6a1.27 1.27 0 0 1-1.3 1.2 1.27 1.27 0 0 1-1.3-1.2z" fill-rule="evenodd"/>
<path d="M146.6 122a1.26 1.26 0 0 1 1.3-.2 1.26 1.26 0 0 1 .8 1.2h-2.6l.1-.5z" fill-rule="evenodd"/>
<path d="M99.5 49.4a1.27 1.27 0 0 1 1.3 1.3 1.27 1.27 0 0 1-1.3 1.3z" fill-rule="evenodd"/>
<path d="M97.8 49.9l.5-.4 .5-.1v2.6a1.27 1.27 0 0 1-1.2-.8 1.27 1.27 0 0 1 .2-1.3z" fill-rule="evenodd"/>
<path d="M236 63a.49 .49 0 0 1 .7 .2 .49 .49 0 0 1-.3 .7 .49 .49 0 0 1-.6-.5h.3a.23 .23 0 0 1 .3-.2 .23 .23 0 0 1 .1 .4 .23 .23 0 0 1-.4-.1l-.3-.1z" fill-rule="evenodd"/>
<path d="M236 58a.49 .49 0 0 1 .7 .1 .49 .49 0 0 1-.3 .7 .49 .49 0 0 1-.6-.5h.3a.23 .23 0 0 1 .3-.2 .23 .23 0 0 1 .1 .4 .23 .23 0 0 1-.4-.1l-.3-.1z" fill-rule="evenodd"/>
<circle cx="85.2" cy="57.1" r=".25"/>
<circle cx="85.2" cy="54.5" r=".25"/>
</g>
<g fill="#800000" stroke="#800000" stroke-width=".2">
<path d="M105.6 56.3h2.3v.5h-2.3z"/>
<path d="M105.6 57.3h2.3v.5h-2.3z"/>
<path d="M161.5 56.3h2.3v.5h-2.3z"/>
<path d="M161.5 57.3h2.3v.5h-2.3z"/>
<path d="M179.3 56.3h2.3v.5h-2.3z"/>
<path d="M179.3 57.3h2.3v.5h-2.3z"/>
<path d="M67.5 97.9h2.3v.5h-2.3z"/>
<path d="M67.5 96.9h2.3v.5h-2.3z"/>
<path d="M113.2 97.9h2.3v.5h-2.3z"/>
<path d="M113.2 96.9h2.3v.5h-2.3z"/>
<path d="M146.1 123.7h2.6v1.3h-2.6z"/>
</g>
<g fill="none" stroke="#008000" stroke-width=".2">
<path d="M231.2 38v2.6M63.6 58.3h2.5M66.1 48.2v7.6M91.5 58.3v5.1h20.3v-5.1h2.6M94.1 50.7h-2.6v2.6M104.2 50.7h10.2M106.8 50.7v2.6M111.8 50.7v2.6h2.6M139.8 50.7h2.5M139.8 53.3h17.8M162.6 50.7v2.6M175.3 48.2v2.5"/>
<path d="M180.4 50.7v2.6M190.6 55.8h2.5M190.6 50.7v7.6h2.5M190.6 53.3h2.5M193.1 50.7h-35.5v5.1h-17.8M228.7 50.7h10.1M231.2 48.2v2.5M236.3 50.7v2.6M101.7 63.4v2.6M106.8 60.9v2.5M162.6 60.9v5.1M180.4 60.9v5.1"/>
<path d="M188 66v2.5h5.1M190.6 76.1h2.5M190.6 78.6h2.5M193.1 73.6h-2.5v15.2M236.3 68.5v2.5M73.7 88.8v20.3h2.6M73.7 91.3h-5v2.6M109.3 88.8v43.2h-2.5M109.3 91.3h5.1v2.6M190.6 81.2h2.5M190.6 83.7h2.5M190.6 86.3h2.5"/>
<path d="M68.7 101.5v2.5M73.7 116.7h2.6M73.7 114.2h2.6M73.7 111.7h2.6M73.7 119.3h2.6M106.8 109.1h2.5M106.8 116.7h48.2M106.8 114.2h48.2M106.8 111.7h48.2M106.8 119.3h35.5v5.1M114.4 101.5v2.5M147.4 119.3h7.6"/>
<path d="M73.7 121.8h2.6M73.7 124.4h2.6M73.7 129.4h2.6M76.3 132h-2.6v10.1M76.3 126.9h-27.9v7.6M106.8 121.8h17.7v17.8h10.2M106.8 124.4h15.2v17.7h12.7M106.8 126.9h12.7v30.5h15.2M106.8 129.4h10.1v33h17.8M109.3 139.6v2.5M155 121.8h-2.5v7.6h-5.1M25.5 144.7v2.5"/>
<path d="M45.8 149.8v2.5M45.8 159.9v2.5M48.4 142.1v2.6h-2.6"/>
</g>
<g fill="#008000" stroke="#008000" stroke-width=".2">
<circle cx="190.6" cy="53.3" r=".51"/>
<circle cx="190.6" cy="55.8" r=".51"/>
<circle cx="190.6" cy="50.7" r=".51"/>
<circle cx="157.6" cy="50.7" r=".51"/>
<circle cx="175.3" cy="50.7" r=".51"/>
<circle cx="157.6" cy="53.3" r=".51"/>
<circle cx="162.6" cy="50.7" r=".51"/>
<circle cx="180.4" cy="50.7" r=".51"/>
<circle cx="190.6" cy="76.1" r=".51"/>
<circle cx="190.6" cy="78.6" r=".51"/>
<circle cx="190.6" cy="81.2" r=".51"/>
<circle cx="190.6" cy="83.7" r=".51"/>
<circle cx="190.6" cy="86.3" r=".51"/>
<circle cx="106.8" cy="63.4" r=".51"/>
<circle cx="101.7" cy="63.4" r=".51"/>
<circle cx="109.3" cy="109.1" r=".51"/>
<circle cx="109.3" cy="91.3" r=".51"/>
<circle cx="109.3" cy="132" r=".51"/>
<circle cx="111.8" cy="50.7" r=".51"/>
<circle cx="106.8" cy="50.7" r=".51"/>
<circle cx="231.2" cy="50.7" r=".51"/>
<circle cx="236.3" cy="50.7" r=".51"/>
<circle cx="73.7" cy="91.3" r=".51"/>
</g>
<text font-size="7.2" fill="#808000" x="239.7" y="22.8">Edison</text>
<text font-size="2.7" x="139" y="200.9">4</text>
<g font-size="2.5" fill="#505050">
<text x="228.7" y="34">VCC</text>
<text x="63.6" y="44.1">VCC</text>
<text x="78.8" y="45.6">SOLDERJUMPERTRACE</text>
<text x="119.5" y="47.7">VR1</text>
<text x="172.8" y="44.1">VCC</text>
<text x="229.7" y="46.9" transform="rotate(-90 229.7 46.9)">R15</text>
<text x="234.5" y="46.9" transform="rotate(-90 234.5 46.9)">10kΩ</text>
<text x="71.2" y="50.2">SW5</text>
<text x="96.6" y="48.2">J10</text>
<text x="105.5" y="59.3" transform="rotate(-90 105.5 59.3)">C28</text>
<text x="109.8" y="59.9" transform="rotate(-90 109.8 59.9)">10uF</text>
<text x="161.4" y="59.3" transform="rotate(-90 161.4 59.3)">C30</text>
<text x="165.7" y="59.9" transform="rotate(-90 165.7 59.9)">22uF</text>
<text x="179.1" y="59.3" transform="rotate(-90 179.1 59.3)">C20</text>
<text x="119.5" y="63.2">TPS62086</text>
<text x="183.5" y="60.6" transform="rotate(-90 183.5 60.6)">100nF</text>
<text x="185.5" y="61.9">VCC</text>
<text x="235.5" y="63.7" transform="rotate(-90 235.5 63.7)">SW1</text>
<text x="98.7" y="71">GND</text>
<text x="159.6" y="71">GND</text>
<text x="177.4" y="71">GND</text>
<text x="233.7" y="76.1">GND</text>
<text x="71.2" y="84.7">VCC</text>
<text x="106.8" y="84.7">VCC</text>
<text x="187.6" y="93.9">GND</text>
<text x="67.4" y="101.2" transform="rotate(-90 67.4 101.2)">100nF</text>
<text x="71.7" y="100" transform="rotate(-90 71.7 100)">C21</text>
<text x="113.1" y="101.2" transform="rotate(-90 113.1 101.2)">100nF</text>
<text x="117.4" y="100" transform="rotate(-90 117.4 100)">C24</text>
<text x="97.1" y="105.8">U10</text>
<text x="65.7" y="109.1">GND</text>
<text x="111.4" y="109.1">GND</text>
<text x="149.9" y="124">J1</text>
<text x="152.6" y="124">3</text>
<text x="79.9" y="137">TXS0108EVQFN20</text>
<text x="107.8" y="137.8" transform="rotate(-90 107.8 137.8)">R28</text>
<text x="23" y="140.6">VCC</text>
<text x="46.9" y="140.9" transform="rotate(-90 46.9 140.9)">R6</text>
<text x="51.7" y="140.9" transform="rotate(-90 51.7 140.9)">1kΩ</text>
<text x="112.6" y="140.6" transform="rotate(-90 112.6 140.6)">100kΩ</text>
<text x="70.7" y="147.2">GND</text>
<text x="106.3" y="147.2">GND</text>
<text x="28.7" y="154.3">D2</text>
<text x="44.3" y="156.8" transform="rotate(-90 44.3 156.8)">R5</text>
<text x="49.1" y="158.1" transform="rotate(-90 49.1 158.1)">1kΩ</text>
<text x="42.8" y="167.5">GND</text>
</g>
<g font-size="2.5" fill="#808000">
<text x="119.5" y="40.6">5v to 3v3 converter</text>
<text x="78.8" y="43.1">Cut to measure current draw</text>
<text x="30.6" y="63">Edison can be powered directly and SIP3240X</text>
<text x="30.6" y="65.7">solely from USB even without the</text>
<text x="30.6" y="68.4">SAM4Ls enabled, but can also be</text>
<text x="30.6" y="71">disabled by the Storage Master.</text>
<text x="81.4" y="99">IO Level Conversion</text>
<text x="139.8" y="101.4">Ye-Sheng suggests CS1 is a better</text>
<text x="139.8" y="104">choice for software reasons</text>
<text x="198.2" y="124.4">Unused</text>
<text x="50.9" y="159.9">DNP after testing to save power</text>
</g>
<g font-size="2.1" fill="#505050">
<text x="88.8" y="52.9">1</text>
<text x="115.9" y="50.4">7</text>
<text x="115.9" y="52.9">1</text>
<text x="121.8" y="51.5">VIN</text>
<text x="128.9" y="51.5">SW</text>
<text x="137" y="50.4">6</text>
<text x="137" y="52.9">4</text>
<text x="194.1" y="50.4">2</text>
<text x="194.1" y="52.9">4</text>
<text x="198" y="51.5">VSYS</text>
<text x="213.3" y="51.5">PWRBTN#</text>
<text x="226.5" y="50.4">17</text>
<text x="226.5" y="52.9">36</text>
<text x="67.7" y="55.4">3</text>
<text x="67.7" y="58">4</text>
<text x="73.6" y="56.6">VSUPP</text>
<text x="73.6" y="59.1">EN</text>
<text x="76.9" y="54">VLOAD</text>
<text x="79.4" y="59.1">GND</text>
<text x="88.8" y="58">2*2</text>
<text x="115.9" y="58">5</text>
<text x="121.8" y="54">EN</text>
<text x="121.8" y="59.1">GND</text>
<text x="127.9" y="54">VOS</text>
<text x="129.3" y="59.1">PG</text>
<text x="129.6" y="56.6">FB</text>
<text x="137" y="55.4">3</text>
<text x="137" y="58">2</text>
<text x="192.9" y="58">14</text>
<text x="194.1" y="55.4">6</text>
<text x="198" y="54">VSYS</text>
<text x="198" y="56.6">VSYS</text>
<text x="198" y="59.1">DCIN</text>
<text x="209.8" y="54">RESET_OUT#</text>
<text x="213.2" y="59.1">FW_RCVR</text>
<text x="226.5" y="58">69</text>
<text x="235.9" y="56" transform="rotate(-90 235.9 56)">1</text>
<text x="192.9" y="63.1">10</text>
<text x="194.1" y="60.5">8</text>
<text x="198" y="61.6">3.3V</text>
<text x="198" y="64.2">3.3V</text>
<text x="210.1" y="61.6">RCVR_MODE</text>
<text x="226.5" y="65.6">67</text>
<text x="226.5" y="60.5">31</text>
<text x="192.9" y="68.1">12</text>
<text x="198" y="69.2">1.8V</text>
<text x="205.7" y="66.7">OSC_CLK_OUT_0</text>
<text x="235.9" y="66.9" transform="rotate(-90 235.9 66.9)">2</text>
<text x="194.1" y="73.2">1</text>
<text x="194.1" y="75.7">5</text>
<text x="198" y="74.3">GND</text>
<text x="198" y="76.9">GND</text>
<text x="210.3" y="74.3">V_VAT_BKUP</text>
<text x="226.5" y="73.2">23</text>
<text x="192.9" y="83.4">13</text>
<text x="193.1" y="80.8">11</text>
<text x="194.1" y="78.3">9</text>
<text x="198" y="79.4">GND</text>
<text x="198" y="81.9">GND</text>
<text x="207.9" y="79.4">MSIC_SLP_CLK</text>
<text x="226.5" y="78.3">7</text>
<text x="192.9" y="85.9">15</text>
<text x="198" y="84.5">GND</text>
<text x="198" y="87">GND</text>
<text x="76.7" y="113.8">18</text>
<text x="76.7" y="111.3">20</text>
<text x="76.7" y="108.8">19</text>
<text x="83.7" y="112.4">B1</text>
<text x="83.7" y="109.9">VCCB</text>
<text x="93.4" y="109.9">VCCA</text>
<text x="96.7" y="112.4">A1</text>
<text x="104" y="108.8">2</text>
<text x="104" y="111.3">1</text>
<text x="104" y="113.8">3</text>
<text x="154.8" y="113.8">57</text>
<text x="154.8" y="111.3">59</text>
<text x="159.9" y="112.4">GP114_SPI_2_RXD</text>
<text x="76.7" y="118.9">16</text>
<text x="76.7" y="116.4">17</text>
<text x="83.7" y="117.5">B3</text>
<text x="83.7" y="115">B2</text>
<text x="96.7" y="115">A2</text>
<text x="96.7" y="117.5">A3</text>
<text x="104" y="116.4">4</text>
<text x="104" y="118.9">5</text>
<text x="154.8" y="118.9">53</text>
<text x="154.8" y="116.4">55</text>
<text x="159.9" y="117.5">GP109_SPI_2_CLK</text>
<text x="159.9" y="115">GP115_SPI_2_TXD</text>
<text x="76.7" y="121.5">15</text>
<text x="76.7" y="124">14</text>
<text x="83.7" y="120">B4</text>
<text x="83.7" y="122.6">B5</text>
<text x="83.7" y="125.1">B6</text>
<text x="96.7" y="120">A4</text>
<text x="96.7" y="122.6">A5</text>
<text x="96.7" y="125.1">A6</text>
<text x="104" y="121.5">6</text>
<text x="104" y="124">7</text>
<text x="154.8" y="121.5">51</text>
<text x="159.9" y="122.6">GP111_SPI_2_FS1</text>
<text x="159.9" y="120">GP110_SPI_2_FS0</text>
<text x="225.9" y="124">43</text>
<text x="231" y="125.1">GP20_I2C_1_SDA</text>
<text x="74.8" y="131.6">11*2</text>
<text x="76.7" y="126.5">13</text>
<text x="76.7" y="129.1">12</text>
<text x="83.7" y="127.7">B7</text>
<text x="83.7" y="130.2">B8</text>
<text x="96.7" y="127.7">A7</text>
<text x="96.7" y="130.2">A8</text>
<text x="104" y="131.6">10</text>
<text x="104" y="126.5">8</text>
<text x="104" y="129.1">9</text>
<text x="225.9" y="126.5">41</text>
<text x="231" y="127.7">GP19_I2C_1_SCL</text>
<text x="83.7" y="132.7">GND</text>
<text x="96.3" y="132.7">OE</text>
<text x="134.5" y="141.8">45</text>
<text x="134.5" y="139.2">47</text>
<text x="139.6" y="142.9">GP27_I2C_6_SCL</text>
<text x="139.6" y="140.3">GP28_I2C_6_SDA</text>
<text x="192.9" y="141.8">54</text>
<text x="192.9" y="139.2">56</text>
<text x="198" y="142.9">GP41_I2S_2_FS</text>
<text x="198" y="140.3">GP43_I2S_2_TXD</text>
<text x="225.9" y="139.2">64</text>
<text x="225.9" y="141.8">68</text>
<text x="231" y="140.3">GP82_SD_0_DAT2</text>
<text x="231" y="142.9">GP83_SD_0_DAT3</text>
<text x="27.1" y="146.9">1</text>
<text x="36.7" y="148">G</text>
<text x="37" y="145.4">B</text>
<text x="192.9" y="146.9">50</text>
<text x="192.9" y="144.3">52</text>
<text x="198" y="148">GP42_I2S_2_RXD</text>
<text x="198" y="145.4">GP40_I2S_2_CLK</text>
<text x="225.9" y="144.3">62</text>
<text x="231" y="145.4">GP79_SD_0_CMD</text>
<text x="36.9" y="150.5">R</text>
<text x="134.5" y="154.5">39</text>
<text x="139.6" y="155.6">GP183_PWM3</text>
<text x="225.9" y="151.9">58</text>
<text x="231" y="153">GP78_SD_0_CLK</text>
<text x="134.5" y="159.5">33</text>
<text x="134.5" y="157">37</text>
<text x="139.6" y="160.7">GP13_PWM1</text>
<text x="139.6" y="158.1">GP182_PWM2</text>
<text x="192.9" y="159.5">65</text>
<text x="198" y="160.7">GP128_UART_1_CTS</text>
<text x="225.9" y="157">66</text>
<text x="225.9" y="159.5">70</text>
<text x="231" y="158.1">GP80_SD_0_DAT0</text>
<text x="231" y="160.7">GP81_SD_0_DAT1</text>
<text x="134.5" y="167.2">48</text>
<text x="134.5" y="162.1">35</text>
<text x="139.6" y="163.2">GP12_PWM0</text>
<text x="192.9" y="167.2">46</text>
<text x="192.9" y="164.6">61</text>
<text x="192.9" y="162.1">63</text>
<text x="198" y="165.7">GP130_UART_1_RX</text>
<text x="198" y="163.2">GP129_UART_1_RTS</text>
<text x="225.9" y="162.1">60</text>
<text x="225.9" y="167.2">44</text>
<text x="231" y="163.2">GP77_SD_0_CD#</text>
<text x="134.5" y="172.2">34</text>
<text x="134.5" y="169.7">42</text>
<text x="139.6" y="173.4">GP49</text>
<text x="139.6" y="170.8">GP15</text>
<text x="139.6" y="168.3">GP14</text>
<text x="198" y="168.3">GP131_UART_1_TX</text>
<text x="231" y="168.3">GP84_SD_0_CLK_FB</text>
<text x="134.5" y="179.9">28</text>
<text x="134.5" y="177.3">30</text>
<text x="134.5" y="174.8">32</text>
<text x="139.6" y="178.4">GP47</text>
<text x="139.6" y="175.9">GP48</text>
<text x="134.5" y="184.9">25</text>
<text x="134.5" y="182.4">26</text>
<text x="139.6" y="183.5">GP45</text>
<text x="139.6" y="181">GP46</text>
<text x="134.5" y="187.5">24</text>
<text x="139.6" y="188.6">GP44</text>
<text x="139.6" y="186.1">GP165</text>
</g>
<g font-size="1.8" fill="#505050">
<text x="195.7" y="46.9">E_1_BASIC</text>
<text x="146.7" y="48.9">0.47uH</text>
<text x="150.5" y="52.5">L1</text>
<text x="240.1" y="51.3">EDISON_PWRBTN/3.7D</text>
<text x="195.7" y="91.3">Basic Connections</text>
<text x="157.6" y="107.8">E_1_SPI</text>
<text x="228.7" y="120.5">E_1_I2C_1</text>
<text x="157.6" y="126.9">SPI 2</text>
<text x="228.7" y="132">I2C 1</text>
<text x="137.2" y="135.8">E_1_I2C_6</text>
<text x="195.7" y="135.8">E_1_I2S</text>
<text x="228.7" y="135.8">E_1_SD</text>
<text x="137.2" y="147.2">I2C 6</text>
<text x="137.2" y="151">GPIO</text>
<text x="195.7" y="152.3">I2S 2</text>
<text x="195.7" y="156.1">E_1_UART_1</text>
<text x="195.7" y="172.6">UART 1</text>
<text x="228.7" y="172.6">SD</text>
<text x="137.2" y="192.9">E_1_GPIO</text>
</g>
<g font-size="1.4" fill="#505050">
<text x="227.5" y="35.2">LINUX_3V3</text>
<text x="62.5" y="45.4">LINUX (5V)</text>
<text x="171.6" y="45.4">LINUX_3V3</text>
<text x="184.3" y="63.2">LINUX_1V8</text>
<text x="67" y="86">CONTROLLER (3V3)</text>
<text x="105.6" y="86">LINUX_1V8</text>
<text x="21.8" y="141.9">LINUX_3V3</text>
<text x="22.8" y="156.1">SML-LX0404SIUPGUSB</text>
</g>
</svg>
